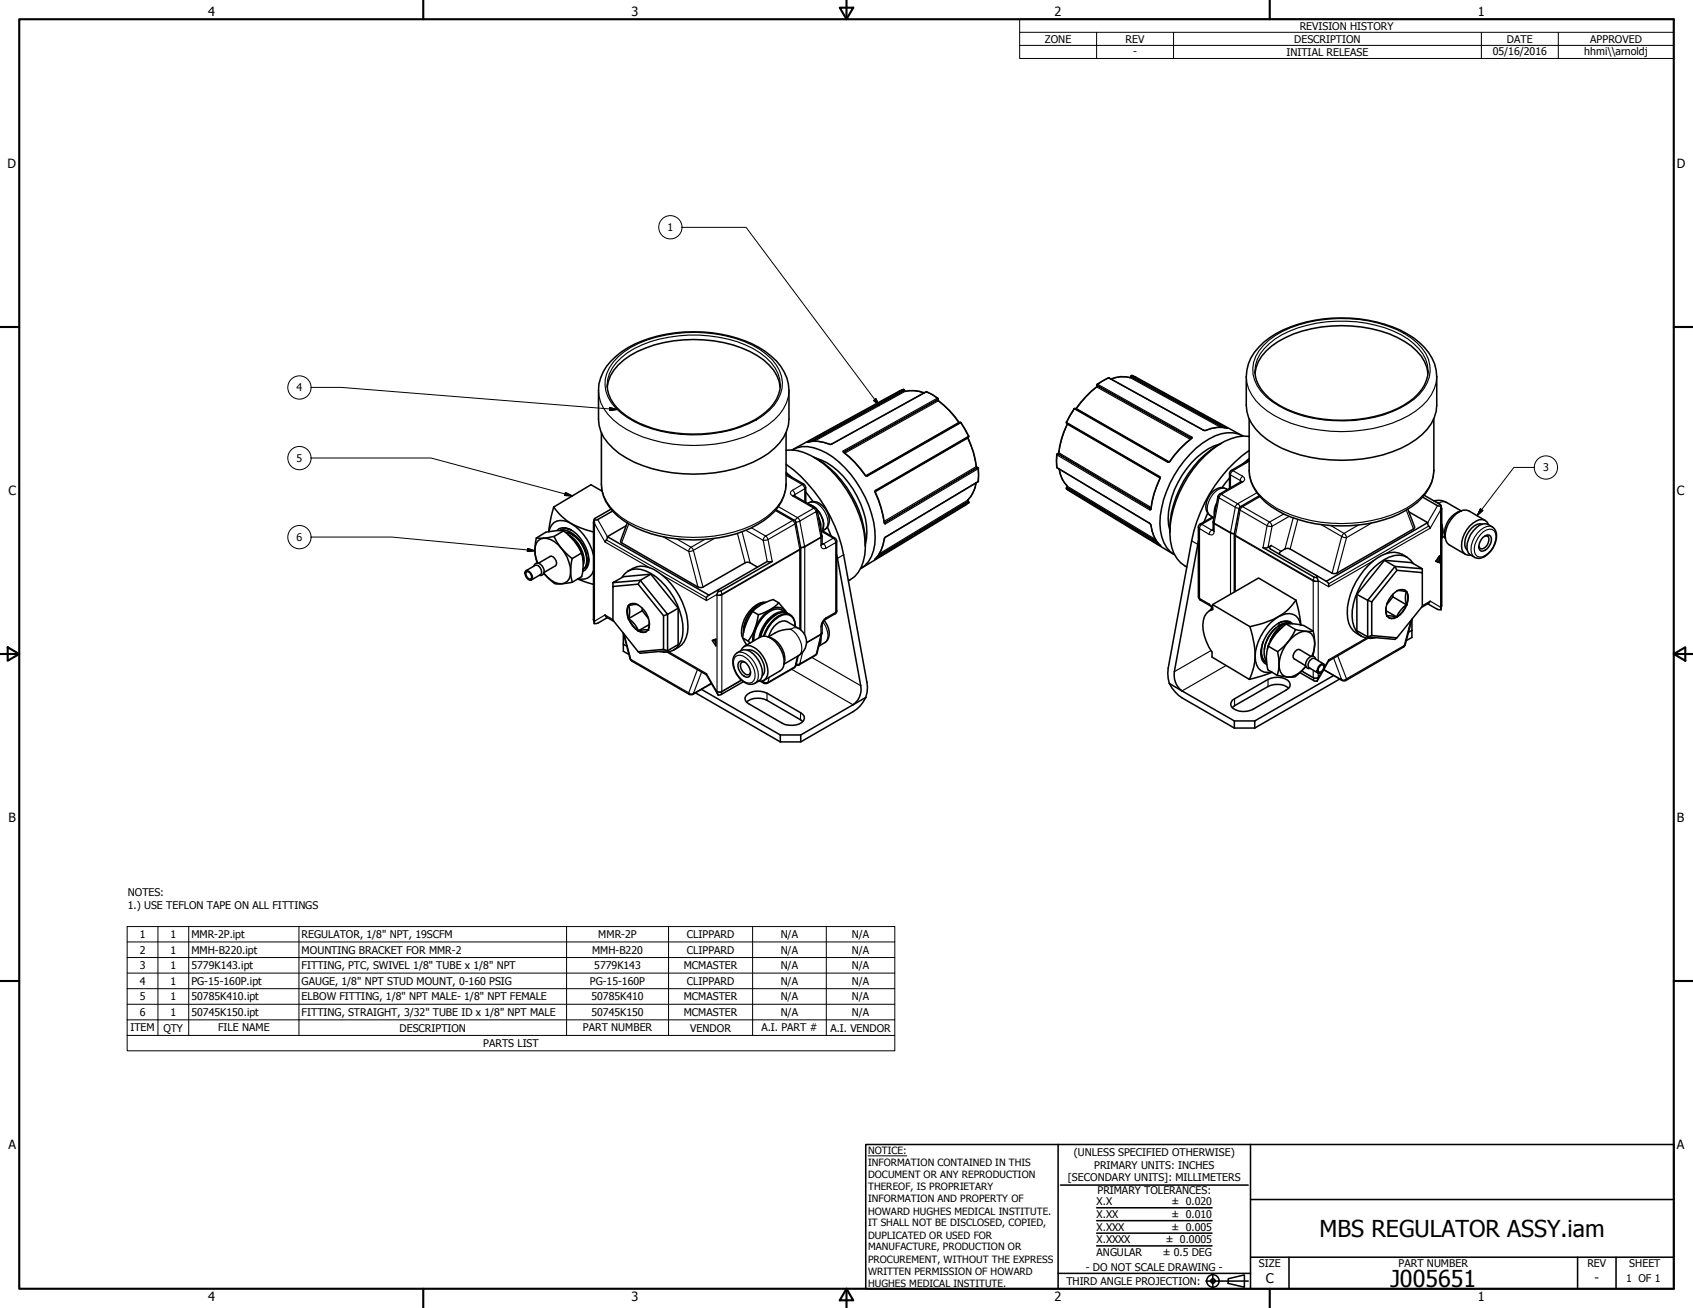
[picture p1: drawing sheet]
<svg xmlns="http://www.w3.org/2000/svg" width="559mm" height="432mm" viewBox="0 0 559 432" stroke-linecap="round" stroke-linejoin="round" font-family="sans-serif">
<!-- layer: Visible Narrow (ANSI) -->
<g fill="none" stroke="#000" stroke-width=".38">
<path d="M204 117.8a32.6 32.6 0 0 1 19-7.7 44 44 0 0 1 27.8 5.3 14.5 14.5 0 0 1 7.5 10.8 13.5 13.5 0 0 1-6.4 11 41.2 41.2 0 0 1-27.2 6.2 33.4 33.4 0 0 1-21.5-8.7 11.1 11.1 0 0 1 .8-16.9zM417 114a28.8 28.8 0 0 1 14.9-7.6 45.5 45.5 0 0 1 31.6 3.7 15.5 15.5 0 0 1 8.4 10.5 12.3 12.3 0 0 1-5.1 11.2 37.8 37.8 0 0 1-23.2 7.1 38.2 38.2 0 0 1-25.8-8 11.1 11.1 0 0 1-.8-16.9zM197.5 128.9a14.1 14.1 0 0 0 6.9 11.3 46.4 46.4 0 0 0 34.9 5.8 33.3 33.3 0 0 0 18-9.2 12.7 12.7 0 0 0 3.1-7.9M200.4 127.1a13.5 13.5 0 0 1 6.7-10.6 41.4 41.4 0 0 1 26.8-5.6 34.1 34.1 0 0 1 19 7.1 12.5 12.5 0 0 1 4.7 9.1M298.1 128.6l.3 .1M298.1 128.6l-31.5 17.3M298.1 128.6l-1.2 .5M298.6 129l.1 .2M298.7 129.2a10.3 10.3 0 0 1 6.3 .5M298.7 129.2l-29.8 16.4M298.7 129.2h.1M305.6 129.3h.3"/>
<path d="M309.4 131.4l-3.6-2.1-31.3 17.3M309.4 131.4l.2 .3M309.4 131.4l-31.1 17.4M309.4 131.4h.1M309.6 131.9l.1 .4M309.7 132.3a30.1 30.1 0 0 1 6.7 7.1M309.7 132.3l-30.9 17.3M309.7 132.3h.1M316.4 139.4l-30.6 17.6M316.4 139.4l.1 .2M316.4 139.4h.1M316.9 139.4l.2 .2"/>
<path d="M317.1 139.6l2.6 4.4M317.1 139.6l-30.8 17.6M317.2 139.5l-.1 .1M352 139.4l.1 .3M352.4 139.9l-.1 .2M354.5 134.9l.1 .1M354.6 135l-2.6 4.4 30.8 17.9M354.6 135l30.8 17.7M354.9 134.9l-.3 .1M355.2 134.8l.1 .1M355.3 134.9l30.7 17.6M355.3 134.9l-.1 .1"/>
<path d="M361.9 127.8h.1M362 127.8a34 34 0 0 0-6.7 7.1M362 127.8l30.9 17.2M362.1 127.3l-.1 .5M362.2 126.8v.4l-.1-.1M365.8 124.7l.2 .1M366 124.8l-3.7 2.1 31.1 17.4M366 124.8l31.2 17.2M366 124.8h.1M373 124.7a10 10 0 0 0-6.2 .5M373 124.7l29.8 16.3M373.2 124.4l.1 .1"/>
<path d="M373.3 124.5l-.3 .2M373.6 124h.1M373.7 124l-.4 .1M373.7 124l1.2 .5M373.7 124l31.4 17.3M411.4 124.3a14.6 14.6 0 0 0 6.8 11.3 46.4 46.4 0 0 0 34.9 5.9 33.3 33.3 0 0 0 18-9.3 13.1 13.1 0 0 0 3.1-7.9M414.2 122.5a13.3 13.3 0 0 1 6.7-10.6 43.2 43.2 0 0 1 33.2-4.5 25.7 25.7 0 0 1 15.5 9.4l1 1.9 .6 1.9 .2 1.9M198.5 159.8a14.3 14.3 0 0 0 6.6 11 45.7 45.7 0 0 0 33.9 5.6 33.2 33.2 0 0 0 15.8-7.2 13.1 13.1 0 0 0 4.7-9.4M259.5 156.9l5.3 3.1-3.2 1.9M265.4 159.9l-.6 .1 .8 1.4 .3-.5M266.5 146h.1M266.6 145.9l-.2 .1a13 13 0 0 1 7.8 .7l.3-.1"/>
<path d="M266.6 145.9h.2M268.2 145.7l30.2-16.7-.1-.2-31 17M273.8 146.7h.1M274.4 146.6h.1M278.3 148.8v.5a40.5 40.5 0 0 1 7.6 7.9h.4M278.3 148.8l.1 .5M278.3 149.3h.1M278.4 149.3l31.2-17.5-.1 .2-31 17.4M285.7 157h-.1M286 157.1l.3 .1M319.4 144.7a28.4 28.4 0 0 1 2.8 9.4M319.4 144.7l-30.5 17.7"/>
<path d="M319.4 144.5v.2M319.5 144.6l-.1 .1M319.7 144v.3M319.7 144l-30.8 17.9M319.7 144h.1M322.1 159.4a10.8 10.8 0 0 1-2.7 5.7M322.2 154.1l.3 .2M322.2 154.1l-30.4 18M322.3 153.9l-.1 .2M322.8 154.4v.3M322.8 154.7v4.2l-30.6 18.4M322.8 154.7l-30.6 18.3"/>
<path d="M322.9 158.8l-.1 .3M322.9 154.6l-.1 .1M348.8 150.1v4.1M348.9 154.4l30.6 18.3M349 149.9l-.1 .3 30.6 18.1M349.4 149.4l.1 .1M349.5 149.5l-.3 .2M349.5 149.5l30.4 18M349.6 154.9a10.1 10.1 0 0 0 2.7 5.6M352.2 140l.1 .1M352.3 140.1a33.1 33.1 0 0 0-2.8 9.4M352.3 140.1l30.5 17.7"/>
<path d="M382.8 157.3l.1 .7a37.1 37.1 0 0 0-3.2 10.4l-.2-.1M382.8 157.3v.2M382.8 157.9l.1 .1M385.7 152.5l-.3 .2M386 152.4h.1M393.4 144.3l.2 .2-.2 .2a38 38 0 0 0-7.6 8h-.4M393.4 144.7l-31.2-17.5v.2l31 17.4M393.4 144.3l-.1 .4M397.2 142h.1M397.8 142.1h.2M403.5 141.1l-30.2-16.6 .1-.3 31 17M405.1 141.3l.2 .1a11.6 11.6 0 0 0-7.7 .8l-.4-.2"/>
<path d="M405.1 141.3l-.1 .1M405.2 141.4h.1M405.8 156.3l.3 .5M406.1 156.8l3.3 1.8v.6M406.1 156.8v4.2M406.4 155.3l.6 .1-.8 .9-.1 .5M409.6 159.1h.5M410.1 157.2l.7 1-.7 .9M410.1 159.1l-7 4.1 5.4 3.1 6.3-3.6M410.1 157.2a1.13 1.13 0 0 0-.4 1.8M412.3 152.3l-5.3 3.1 3.1 1.8M412.3 155.3a13.9 13.9 0 0 0 6.7 10.9 38.7 38.7 0 0 0 20.4 6.5 46.2 46.2 0 0 0 24.9-5 16.8 16.8 0 0 0 8.8-10.5l.2-1.9"/>
<path d="M195.9 172.3l.3 .8-.3-.5M197.3 171.5l3.2 5.7M200.2 178.2l33 19.1M207.5 173l-2.3 6.2M218.9 177.2l8.4 4.9M223.4 177.9l4.7 2.8 4.4-2.6M235.7 177.8l-6.8 3.9 3.1 12.1M243.4 176.1l2.5 9.7M244.9 175.5l2.7 10.3M246.2 175.1l5.7 3.3 1.3 7M248 174.2l4.7 2.8M252.3 177.3l.4-.3 .8 1.1-1.6 .3z"/>
<path d="M255.9 168.5l5.7 3.3M261.6 163.7l7 4.1-5.4 3.1-6.3-3.6M261.6 161.9l-.7 .9 .7 .9M261.6 161.9l.7 .8 .1 .6-.3 .3M261.6 171.8l.8 1.2M261.6 171.8l-8.9 5.2M262.1 163.6l-.5 .1M262.2 171.8h-.6M262.4 163.8v-.5l3.2-1.9v4.3M262.4 173l-8.9 5.1 1.4 7.3M262.4 173l1.6 8.3M262.4 172l.8-1.1 .8 1.1"/>
<path d="M262.7 172.5l-.3 .5M264 172l5.4-3.1 1.6 8.4-5.4 3.1zM264 172l-1.4 .3M267.1 165.9a3.7 3.7 0 0 1 4.4 1.9 6 6 0 0 1 1.3 6.5l-.6 .5M269.2 167.7l-.6 .1 .8 1.1 .3-.4M271.1 175.5l3.9 2.2-3.2 1.9-.5-.3M271.3 176.8l-.3 .7 .3-.5M271.3 179.6h.2a1.11 1.11 0 0 1 1.1 1.4M271.3 179.6l-.3 .4M275.6 177.7h-.6l.5 .4 .3 1 .4-.5M288.9 161.9l-.1 .7a38.9 38.9 0 0 1 3.2 10.4h.2M288.9 161.9v.2"/>
<path d="M288.9 162.5l-.1 .1M291.9 172.5l30.5-18.1h.2l-30.7 18.2M291.9 172.7l.3 .3M291.9 172.6l-.1 .1M291.9 177.9h-.1M292.2 177.3l-.2 .3a12.7 12.7 0 0 1-3.3 7.1l.2-.1M292.2 177.3v.1M319.4 165.1l.1 .3M319.4 165.1l-29.1 17.7M319.5 165l-.1 .1M319.7 166l-1.1 .8M319.7 166l-30.8 18.6"/>
<path d="M319.7 165.6v.4M352 161v.4M352 161.4l30.8 18.6M352 161.4l1.1 .8M352.3 160.5l-.1 .3M352.3 160.5l29.1 17.6M352.3 160.5h.1M379.5 172.7l.2 .3a12.2 12.2 0 0 0 3.3 7.1l-.2-.1M379.5 172.7v.1M379.8 168.1l-.3 .2M379.9 167.9l-30.6-18.2-.2 .2 30.8 18.2M379.9 173.3v.1"/>
<path d="M381.8 178.7l-29.5-17.9-.2 .3 30.2 18.3M382.7 179.8l.1 .2M393.3 178.6l2.1 1.1M396.1 173l.6 .1-.7 .9-.1 .5-.4-.4M399.1 176.4l-3.2-1.9v23l3.2 1.9M400.4 175.1h-.2a1.2 1.2 0 0 0-1.1 1.3M400.4 175l.3 .5M400.4 172.2l.3 .7-.3-.4M400.6 170.9l-3.9 2.2 3.2 1.9 .5-.3M400.7 175.5l-.5 1-1.1-.1M400.7 175.5v-2.6l5.4 3.1v20.2M402.3 164.3l5.4 3.1-1.6 8.4-5.4-3.1z"/>
<path d="M402.5 163.1l.6 .1-.8 1.1-.3-.4M404.7 161.4a3.7 3.7 0 0 0-4.4 1.8 6.1 6.1 0 0 0-1.3 6.5l.5 .5M407.4 176.3l.3 .7M407.4 176.5l.3 .5M407.5 176.1l-1.4-.3v.2l.4 .2 1-.1M407.7 177l25.8 14.8M407.7 177v18.2M409 168l.3 .4M409.3 167.4l-.8-1.1-.6 .7-.2 .4 1.4 .4M409.3 168.4l-1.5 8.3 25.7 14.9 .2-1.1M409.3 168.4l8.9 5.1M409.6 167.2l.5 .1-.8 1.1"/>
<path d="M415.9 164l-5.8 3.3 8.9 5 4.7-2.6M418.2 173.5l-1.3 7.3M418.7 172.7l.3-.4 .9 1.4-1.7-.2zM425.6 170.4l-5.7 3.3-1.4 7M426.8 170.9l-2.7 10.3M428.4 171.4l-2.6 9.8M436.1 173.2l6.7 3.9-3.1 12.1M443.3 176.3l.3-.2 .4 .3 .4 1.1-1.6-.4zM448.3 173.4l-4.7 2.7-4.4-2.6M452.8 172.7l-8.4 4.8-3.1 11.7M464.2 168.4l2.3 6.2M471.6 173.7l-33.1 19"/>
<path d="M473.9 165.7l1 .4 .9-.4 1.7 .2M474.5 166.9l-3.3 5.6M475.8 167.8l-.3 .7 .4-.5M488.8 176.3a4 4 0 0 1 3.6-1.5 2.79 2.79 0 0 1 1.3 3.3 7.5 7.5 0 0 1-4.5 5.7 2.14 2.14 0 0 1-2.2-.6 2.14 2.14 0 0 1-.4-2.2 9.1 9.1 0 0 1 2.2-4.7zM492.6 173.9a3.7 3.7 0 0 0-4 1.1 8.4 8.4 0 0 0-3 7.5l1.1 1.5M214.4 187.4l-14.7-8.5-3.4-5.9-.1 31.9 3.5-1.9 2.6 1.5M218.5 189.8l14.7 8.4 3.5-1.8-.1 31.9-3.4-5.9-12.4-7.2M227.3 182.1l3.1 11.7M227.7 181l.4-.3 .8 1-1.6 .4zM236.7 196.4l1.6-.2a1.03 1.03 0 0 1-1.6 .2zM238 195.1l.3 1.1M264 181.3l-25.7 14.9"/>
<path d="M264.3 180.7l1.3-.3a.87 .87 0 0 1-1.3 .3M264.3 180.8l-.3 .5M264.3 181.1l-.3 .4v-.2M271 180l.5 1.1 1.1-.1M271 180v-2.5l-5.4 3.1v28.9M272.6 181l3.2-1.9v23l-3.2 1.9M278.4 183.1l-2 1.2M288.8 184.6h.1M289 184.5l-.1 .1M289.9 183.3l29.6-17.9 .1 .3-30.2 18.3M395.5 197.1l.6 1M399.1 199.4l1.1 1.2"/>
<path d="M399.1 199.4l.3 .5M419.6 180.1l3.2 1.9M433.5 191.8v16.5M433.5 191.6l1.6 .2-1.1 .2-.5-.2zM453.3 185.2l-14.8 8.5-3.4-2v26.4M457.3 182.8l14.8-8.4 3.4-6v32.1l-3.4-2.1-2.6 1.6M475.9 199.8l-.4 .5 .3-.3M195.9 204.4l.3 .5-.3-.2M206.1 209.5l2.1 8.2 19.1 11 2.9-7.7M208 217.5l.5 .7M242.7 216.8a2.58 2.58 0 0 1 3.4 .3 6.9 6.9 0 0 1 2.8 7.5 2.18 2.18 0 0 1-3.2 .4 7.7 7.7 0 0 1-3.4-7.4zM243.3 215.5a3.7 3.7 0 0 1 3.9 1.1 8.4 8.4 0 0 1 3 7.5l-.4 .9-.7 .6"/>
<path d="M262.7 219.7l-.3 .4M262.8 219.2l1.2-.1-.2 .4M263.2 216.7l-.8 3.4M263.6 207.5l-1.7-.2-.9 .4a7.1 7.1 0 0 1 3.2 8.1l-.5 .6M264 207.6v-26.1l-25.7 14.9v31.8M266.2 212.3l4.8-2.8-1.6 6.5-5.4 3.1 .9-3.8M268 217l16.1 9.4M269.7 215.6l-.5 .7M271 206.8v2.5l-4.8 2.8M271.3 206.3l-.3 .5M271.3 208.9l-.3 .6 .3-.4M271.6 205.4a6 6 0 0 1 1.2 6.2l-.6 .6"/>
<path d="M272.6 204a3.7 3.7 0 0 0-1.6 2.8M272.6 204l-.2 .5M276.2 201.7l-.6 .9M399.7 214.8l-12.1 6.9M404.7 219.7l-14.6 8.4M433.5 215.8v.9M440.2 217.2l2.6 7.2-5.9-3.4M451 210.6l-12.5 7.2-1.2 2.2M463.8 212.9l-.6 .7M465.6 204.9l-2.1 8.2-19.1 11-2.9-7.6M227.5 229.2l-.2-.5 .5 .3h1.1l-.2 .2M231.6 221.8l-2.7 7.2 5.9-3.4"/>
<path d="M236.7 228.2l.5 .2 1.1-.2v.2l-.6 .2zM244.7 224.5l-6.4 3.7M244.8 224.6l-6.5 3.8-.3 .9M252 224.7l-.1 .3-.3-.1M253.2 228.9v2.3M253.5 225.2l-1.1 .1-.5-.3 .3 .6M253.5 225.2l-.2 .4M253.9 223.6l-.4 1.6M261.2 220.9l20.4 11.8M262.4 220.1l-8.9 5.1M262.4 220.1l-.2 .3M264.2 235.3v2.3"/>
<path d="M407.5 230.7v2.3M418.5 224.3v2.3M429.6 221.6l3.9 2.2M429.7 221.5l3.8 2.1M433.5 223.6l.5 .2 1.1-.2-.5 .3-1.1-.1M433.5 223.6v.2M433.5 221.2v2.4M433.5 223.8l.2 .9M436.1 222.1l-1 1.6v-1.5M443 224.7l-.2-.3 .6 .1 1-.4-.2 .6"/>
</g>
<g fill="none" stroke="#000" stroke-width=".51">
<path d="M201.7 119.2a32.5 32.5 0 0 1 18.5-8.9 47.1 47.1 0 0 1 30.4 4.4 18.4 18.4 0 0 1 9.6 12.1l.2 11.6a14.5 14.5 0 0 1-6.8 11.3 46.6 46.6 0 0 1-31.7 6.4 37.1 37.1 0 0 1-19.5-8.1 12.9 12.9 0 0 1-4.9-9.6v-9.5a14.1 14.1 0 0 1 4.2-9.7zM415.5 114.6a32.5 32.5 0 0 1 18.5-8.9 47.1 47.1 0 0 1 30.4 4.5 17.1 17.1 0 0 1 9.8 14.1v9.5a14.3 14.3 0 0 1-6.8 11.3 42.4 42.4 0 0 1-24.6 6.9 42.4 42.4 0 0 1-24.6-6.9 14.3 14.3 0 0 1-6.8-11.3v-9.5a13.9 13.9 0 0 1 4.1-9.7zM200.4 127.8a14.4 14.4 0 0 1 7.6-10.5 44.2 44.2 0 0 1 41.9 0 14 14 0 0 1 7.6 10.5M200.4 127.1a12.4 12.4 0 0 0 6.4 10.2 40.9 40.9 0 0 0 27.8 5.7 34.7 34.7 0 0 0 18.2-7 12.1 12.1 0 0 0 4.8-8.9M298.4 128.7l.4 .5a10.9 10.9 0 0 1 6.3 .5M298.4 128.7l-.3-.2-1.2 .6-35.2 19.3M305.6 129.3l-31.4 17.4a11.4 11.4 0 0 0-7.7-.7M305.9 129.3l3.6 2.1 .3 .9a31.4 31.4 0 0 1 6.9 7.3M305.9 129.3h-.3M316.8 139.4l.4 .1 2.5 4.5M316.9 139.4l-30.9 17.7-.3-.1a33.7 33.7 0 0 0-7.3-7.8M351.9 139.4l.2 .3 30.7 17.8v.4a33.2 33.2 0 0 0-3 10.2"/>
<path d="M352.3 139.8l-.1 .2a29.8 29.8 0 0 0-2.8 9.6l-.6 .5-.1 2.1 .2 2.3 30.8 18.5a13.6 13.6 0 0 0 3.2 7M354.9 134.8l-.4 .1-2.5 4.5M354.9 134.9l30.8 17.6 .3-.1a33.7 33.7 0 0 1 7.3-7.7M365.8 124.7l-3.6 2.1-.3 1a34.7 34.7 0 0 0-6.8 7.1M365.9 124.7h.2M366.1 124.8l31.5 17.3a11.7 11.7 0 0 1 7.6-.7M366.7 125.1a10.4 10.4 0 0 1 6.4-.5l.4-.6 1.4 .5 35.1 19.3M412.3 138.2v17.1a16 16 0 0 0 9.3 13.2 45.5 45.5 0 0 0 29.8 4.4 31.8 31.8 0 0 0 18-8.6 13.6 13.6 0 0 0 3.9-9v-17.1M414.2 123.3a14.4 14.4 0 0 1 7.6-10.5 44.3 44.3 0 0 1 33.9-3.5 25.8 25.8 0 0 1 13.4 8.3l1.9 3.7 .3 2M414.2 122.5a14 14 0 0 0 8.3 11.4 45.2 45.2 0 0 0 40.6 0 15.7 15.7 0 0 0 8.1-9.8l.2-1.6M198.5 142.8v17a16.1 16.1 0 0 0 9.3 13.3 47.3 47.3 0 0 0 35.2 3.1 28.2 28.2 0 0 0 13.9-8.9 13.8 13.8 0 0 0 2.6-7.5v-17M259.5 148.7a17.1 17.1 0 0 1 12.4 4.5 38.4 38.4 0 0 1 13.7 27.6 11.9 11.9 0 0 1-5.6 11"/>
<path d="M259.5 153.3a49 49 0 0 1 18.9 29.8l7.7 42.1 .1 3.3-.4 1.8M259.5 156.5l5.9 3.4M259.5 156l1.9 1.7M261.4 148.6a9.4 9.4 0 0 1 9.2-.1 31.6 31.6 0 0 1 15 15.6 27.1 27.1 0 0 1 2.7 17.8 9 9 0 0 1-4.3 5.8M265.3 159.9l.6 1M268.5 150.9a34.5 34.5 0 0 1 17.1 29.5M269.1 151.2a24 24 0 0 1 13.8 12.6 22.8 22.8 0 0 1 2.7 15.9M319.5 144.4v.2a34.8 34.8 0 0 1 2.9 9.6l.4 .2M319.7 144.3l-30.8 17.8v.4a35.6 35.6 0 0 1 3 10.2M319.8 143.9l-.2 .4M322.2 159.4a11.2 11.2 0 0 1-2.7 5.8l.2 .8M322.8 159.1l-30.8 18.5a11.7 11.7 0 0 1-3.2 7"/>
<path d="M322.8 154.4l.2 .2M322.9 154.6v4.2M323 158.8l-.2 .2M349.6 154.8a10.5 10.5 0 0 0 2.6 5.8l-.2 .4M402.6 146.6a24 24 0 0 0-13.8 12.7 25.3 25.3 0 0 0-3.1 13.9l.4 1.9M403.2 146.3a34.1 34.1 0 0 0-17.1 29.5M405.8 157.8l-2.4 3.2M405.8 156.3v5M406.4 155.3l-.6 1M409.8 158.9l-7.3 4.2M410.3 144a11.2 11.2 0 0 0-11.3 1 35.3 35.3 0 0 0-16.2 27.8 11.5 11.5 0 0 0 4.9 10.3M412.3 144.1a16.9 16.9 0 0 0-12.4 4.5 38.4 38.4 0 0 0-13.8 27.7 11.5 11.5 0 0 0 5.6 10.9"/>
<path d="M412.3 148.7a48.3 48.3 0 0 0-19 29.9l-7.7 42v3.4l.4 1.6M412.3 151.9l-5.9 3.4M412.3 151.4l-2 1.7M196.2 171.6l.1 1.4M196.2 171.4l-.3 1.2v31.8M200.5 177.2l-.1 .6-.7 1.1M201.7 168.1l-5.2 3-.3 .5 1.1-.1 4.9-2.8M206.7 173.5l-6.2 3.7 33.5 19.3M207 172.7l-2.1 5.9 .3 .6 25.2 14.6 1.1 .2 .5-.2 14.4-8.2 1.2 .2 2.4 1.4M256.1 168.3l6.1 3.5M262 163.5l7.2 4.2M262.2 171.7l.5 .8 1.6 8.6"/>
<path d="M265.9 162.4l2.5 3.1M265.9 160.9v5M266.6 166.2a3.7 3.7 0 0 1 5.1 1 5.7 5.7 0 0 1 1.2 7l-1.8 1.3M267.3 166.6l1.9 1.1M269.2 167.7l.5 .8 1.6 8.5M269.6 168.1a6.6 6.6 0 0 1 1.9 6.7l-.5 .7M271.3 177v2.8M271.5 175.3l4.1 2.4 .5 .7 .1 23.3M273.1 174l1.2 2.9M319.7 166l-35.4 21.6M352 161v.4l1.1 .8 34.3 20.8M395.5 178.6l-7.9 43.1a6.6 6.6 0 0 0 2.5 6.4"/>
<path d="M396.1 173l-.6 1v23.1M398.6 169.4l-1.2 2.9M400.2 170.7l-4.1 2.3M401.6 166a7 7 0 0 0-.8 4.1M402.6 163.2l-.6 .7-1.6 8.3v2.9M405.1 161.6a4.1 4.1 0 0 0-5.7 1.7 5.5 5.5 0 0 0-.6 6.4l1.9 1.2M407.4 176.3v19.1M409 168l-1.6 8.3M409.6 167.2l-.6 .8M415.6 163.7l-6 3.5M464.7 168.1l2.2 5.9-.4 .6-25.7 14.8-1.1-.2-13.9-8a2.94 2.94 0 0 0-3.5 1.7l.2 .2M465 169l6.2 3.5-33.4 19.4"/>
<path d="M470.1 163.5l5.2 3 .3 .6-1.1-.2-5-2.8M471.2 172.5l.1 .7 .8 1.2M473.3 165.4l1.2-.2 1.8 .2 6 3.3a7.6 7.6 0 0 0-5.3 9M474.9 166.1v.1M475.6 167.1l-.1 1.3M475.6 166.9l.2 1.2M475.9 168v31.8M476.1 177l.9 .6M476.2 175.6v.2M487.3 174.2a4 4 0 0 1 5.2-.4 4 4 0 0 1 1.1 5.1 7.6 7.6 0 0 1-5.3 5.4 4.4 4.4 0 0 1-4-2.6 8.6 8.6 0 0 1 3-7.5zM489.3 173a5 5 0 0 0-5.1 3.5 4.7 4.7 0 0 0 .1 5M489.5 177.4a1.63 1.63 0 0 1 2.5-.4 3.8 3.8 0 0 1-3.2 4.9 3.1 3.1 0 0 1 .7-4.5z"/>
<path d="M490 177l1.2 .1a2.97 2.97 0 0 1-2.4 4.1l-.5-.4-.2-.5M490.2 171.8l-5.4-3.1a3.6 3.6 0 0 0-4 .8 9.3 9.3 0 0 0-3.6 8.8l.4 1 .7 .5 5.4 3.2M491.3 173.2a2.56 2.56 0 0 0-4.1-1.2 9.5 9.5 0 0 0-4.7 9.4 2.42 2.42 0 0 0 2.9 1.9M202.3 193.6l8.3-.8 8.4 10.5v11.1l-8.4 .7-8.3-10.4zM202.3 192.3v1.3M205.8 190.4l-3.5 1.9 9-.7-.7 1.2M207.4 200a2.34 2.34 0 0 1 3.2-.3 7.7 7.7 0 0 1 3.3 4M207.4 200a4.8 4.8 0 0 0 0 4.3M207.5 199.9a7.4 7.4 0 0 1 0 4.3M207.5 199.9l-.1 .1M208.1 199.4a3.3 3.3 0 0 0-.9 3.5 7.5 7.5 0 0 0 4.5 5.7l1.7-.1M208.9 187.6l-1.6 .9"/>
<path d="M210.4 199.6l-2.9 .3M214.8 189.5l-3.5 2.1 9 11.2 3.5-2M234 196.5a1.39 1.39 0 0 0-.8 1.7M237 194.9l16.2-9.5h1.7l-16.9 9.7-1 .2zM237 195.3l-.4 1M237.2 194.6l-3.2 1.9M252.7 198.9a9.7 9.7 0 0 0-7 7.5l-.3 2.5M257 199l-1.8-1.1a12.3 12.3 0 0 0-9.6 10.1l-.3 1.2a3.9 3.9 0 0 0 1.2 3.7M264.3 181.1v26.8M276.2 183.1l7.9 43.3a6.2 6.2 0 0 1-2.5 6.3l4.2-2.4M395.6 197.1l.6 .9M396.1 198.1l3.3 1.8 .8 1.1"/>
<path d="M434.5 190l.2 .7-1-.2-16.8-9.7a2.57 2.57 0 0 0 2.7-.7l-.6 .6 .3 .5 18.5 10.7M434.7 190.7l.4 1M437.8 191.9a1.43 1.43 0 0 1 .7 1.8M452.8 198.7l-1.4-.5v12l-3.5-2M456.9 185l3.5 2 9.1 .8-3.5-2.1M459.7 196.2v.8l4.6 2.7M459.7 197l-2 2.6M461.1 188.3l-.7-1.3-9 11.2-3.5-2M461.1 188.3l8.4 .7v11.2l-8.4 10.4-8.3-.8v-11.1zM461.3 194.9l2.9 .4M462.9 183l1.5 1M463.7 194.8l.5 .5"/>
<path d="M464.2 195.3l.1 .1a2.65 2.65 0 0 0-4.2 .4 7 7 0 0 0-2.3 7.7 2.34 2.34 0 0 0 3.3 .2M464.2 199.6a10.4 10.4 0 0 0-3.3 4M464.2 199.6a6.5 6.5 0 0 1-5 4.6l-.8-.2M464.2 199.6l.1 .1M464.3 199.7a7.7 7.7 0 0 1-3.2 4M469.5 187.8v1.2M471.2 199.3l3.3 1.9h1.1M472.1 198.4l-.5 .7-2.5 1.4M475.8 199.9v.2M196.3 205l-.1 .9M199.7 203l.5 .7 2.4 1.4M200.5 203.9l-3.7 2h-.6l-.4-1.5"/>
<path d="M205.7 215v-6l2.3 8.5M205.7 212.7l1.1 .6M207.4 204.3a8.6 8.6 0 0 0 3.2 4M207.5 204.2a9.1 9.1 0 0 1 3.3 4M207.5 204.2l4.5-2.6 2.1 2.6M207.5 204.2l-.1 .1M208 217.5l.5 .7M208.5 218.2l19 11M210.8 208.2l-.2 .1M212 200.7v.9M213.9 208a2.31 2.31 0 0 1-3.3 .3M213.9 207.9l-3.1 .3"/>
<path d="M214.3 206.2l-3.5 2M219 203.3l1.3-.5v12l-1.3-.4M220.2 215.3l13 7.5M223.8 212.8l-3.5 2-9 .8-.7-.5M224 213.7l-1.7 .9M242.6 216.1a3.8 3.8 0 0 1 6-.3 8.6 8.6 0 0 1 2.9 7.5 4.1 4.1 0 0 1-7.2 .9 7.7 7.7 0 0 1-2.1-7.4zM243.8 218.6a1.63 1.63 0 0 1 2.6 .4 3.1 3.1 0 0 1 .6 4.5 3.7 3.7 0 0 1-3.4-4.2zM244.5 214.8a2.6 2.6 0 0 1 4.2-1.2 9.6 9.6 0 0 1 4.6 9.4 2.42 2.42 0 0 1-2.9 1.9M245.1 210.6l1.9 1M245.6 213.4l5.4-3.2a5.4 5.4 0 0 1 6 3.1 7.2 7.2 0 0 1 1.2 7.6l-6 3.7M245.9 218.6l-.7-.1-.5 .2a2.89 2.89 0 0 0 2.4 4.1l.4-.4 .2-.5M246.6 214.6a4.9 4.9 0 0 1 5.1 3.6 4.6 4.6 0 0 1-.1 4.9"/>
<path d="M248.4 201.9l1.9 1M248.8 211.5a11.8 11.8 0 0 1 6.1-10.1 4.2 4.2 0 0 1 4.8 .8l-2.7-3.2a14.5 14.5 0 0 1-6.7 3.9 18.2 18.2 0 0 1-3.3 8.7l.6 .7M249.4 200.3a10.9 10.9 0 0 0-4 7.9M253.6 210.2a7.7 7.7 0 0 1 5.2 9.1M256.2 202.9h-.2M259.6 202.2a3.5 3.5 0 0 0-5.4-.9 12.8 12.8 0 0 0-5.8 10.5M260 202.5l.9 .4M261 207.7a11.7 11.7 0 0 0-7.4 2.5M262.4 206.4v.2M262.7 219.7l-.6 .7-8.8 5.2M263.5 216.5l-.8 3.2M263.6 207.5l-3.9-2.3a4.4 4.4 0 0 0-5 2.7l-1 2.3"/>
<path d="M263.6 207.4a5.2 5.2 0 0 1 0 9l-4.8 2.8M271 210.5l-.2 2-.5 .7M271.3 208.9l-.1 .2M271.3 209.1l-1.9 7-5.8 3.5-.8-.1M272 204.8a5.3 5.3 0 0 1 .7 7l-2.4 1.5M276.2 201.6l-.3 .9-3.5 2-.7 .8-.4 1v2.6M400 200.6l-.6 .9M438.5 217.8l.1 .3-1.5 2.6M447.8 209.1l1.6 1M451.5 210.7l-12.9 7.5M452.8 209.8l-1.4 .4 9 .9 .7-.5M457.5 201.6l3.4 2"/>
<path d="M457.5 200.7l.1 2.4M457.8 203.3l3.1 .3M460.9 203.6l.2 .1M463.2 213.6l-19 11.1M463.8 212.9l-.6 .7M466 204.4l-2.2 8.5M466 208.1l-1.1 .6M466 204.5v5.9M475.5 200.5l.1 .8M475.8 200l-.2 1.2M231.5 227.6l26.1 15M233.2 222.4l-.1 .3 3.9 6.7"/>
<path d="M234.8 225.7l-6.1 3.5h-1.1M245.4 225l-7.4 4.3-1 .2-.4-1.2M246.8 229.2a6.4 6.4 0 0 1 6.4-.3l11 6.4a1.94 1.94 0 0 1 1.3 2 1.94 1.94 0 0 1-1.7 1.7 7.1 7.1 0 0 1-5.6-.2l-11.1-6.5a1.77 1.77 0 0 1-1.2-1.4 1.77 1.77 0 0 1 .9-1.7zM251 224.9a2.28 2.28 0 0 0 2 .7l.3-.1M285.8 230.3a10.4 10.4 0 0 1-4.2 4.6M386 225.6a12.3 12.3 0 0 0 4.1 4.8M386 225.6l4.1 2.5M390.1 228.1l17.3 9.9h6.7M406.7 231.2l11.8-6.9a6.2 6.2 0 0 1 7.1 .9 1.76 1.76 0 0 1-1 2.6l-11.1 6.4a6.2 6.2 0 0 1-7-.9l-.3-.7zM407.4 238v2.3M414.1 238v2.3M429.1 222.1l4.6 2.6 1 .2"/>
<path d="M435.1 223.7l-.4 1.2M436.6 221.6l-1.9 3.3M436.9 221.1l6.1 3.6M440.2 223l-26.1 15M443.1 224.6h1.1M257.6 242.6h6.7v2.3M257.6 242.6v2.3"/>
</g>
<g fill="#000">
<circle cx="298.1" cy="128.6" r=".19"/>
<circle cx="373" cy="124.7" r=".19"/>
<circle cx="319.7" cy="166" r=".19"/>
<circle cx="207.4" cy="200" r=".25"/>
<circle cx="210.6" cy="199.7" r=".25"/>
<circle cx="382.9" cy="180" r=".19"/>
<circle cx="457.8" cy="199.1" r=".25"/>
<circle cx="461.1" cy="195.1" r=".25"/>
<circle cx="464.3" cy="199.7" r=".25"/>
<circle cx="464.3" cy="195.4" r=".25"/>
<circle cx="207.4" cy="204.3" r=".25"/>
<circle cx="210.6" cy="208.3" r=".25"/>
<circle cx="213.9" cy="203.7" r=".25"/>
<circle cx="213.9" cy="208" r=".25"/>
<circle cx="457.8" cy="203.5" r=".25"/>
<circle cx="461.1" cy="203.7" r=".25"/>
</g>
<!-- layer: Visible (ANSI) -->
<g fill="none" stroke="#000" stroke-width=".51">
<path d="M177 177.6a13.1 13.1 0 0 0 .4 8.3M181.2 175.5a4.1 4.1 0 0 1 6.1-3.3 16.4 16.4 0 0 1 8.6 11.1M182.8 167.4l-1 3.7-.7 4.4M182.8 167.4a19 19 0 0 0 11.8 7.9l1.3 .3M182.9 177.1a18.1 18.1 0 0 0 5.9 7.3M182.9 177.1l-3.4 .6-2.5-.1M183.8 175.1a3.8 3.8 0 0 1 5.3 .2 12.4 12.4 0 0 1 5.1 10.9l-1 2-.9 .5M184.9 175.1a3.7 3.7 0 0 1 2.7 .3M185.2 174.9h.1M186 175.3a18.4 18.4 0 0 1 6 7.3M186 175.3l-2.4-.1a10.8 10.8 0 0 0-6.6 2.4M186 175.3l-3.1 1.8"/>
<path d="M187.5 176.5a9.8 9.8 0 0 1 5.1 9.6M187.6 175.4a10.3 10.3 0 0 1 3.6 3.1l-2.6-2.1-2-.7M187.6 175.4a11 11 0 0 1 6 11l-.2 .7-.9 .9M187.6 174.6a3.2 3.2 0 0 0-2.8 .5M188 176.9a10.1 10.1 0 0 1 4.5 9.5M188.2 177.1a11 11 0 0 1 4 6.3M188.5 174.9l-1.2-.4 1.3 .5M189.7 176.7a10.5 10.5 0 0 1 3.9 6.5M191.2 178.5a9.7 9.7 0 0 1 2.3 8l-.5 .9-.6 .6M198.7 162.1l-3.6-2.1-12.3 7.4M267.3 166.6l1.9 1.1M269.6 168.1a6.6 6.6 0 0 1 1.9 6.7l-.5 .7"/>
<path d="M270.1 170.6a6.2 6.2 0 0 1 .8 4.1M475.9 173l.3 2.6M475.9 173.2a7.6 7.6 0 0 1 0 4.7M173.4 188.7l.3-.4a2.36 2.36 0 0 1 1.9 2.9l-.3 .3a2.27 2.27 0 0 1-1.9-2.8zM173.6 188.4l3.1-1.8a2.01 2.01 0 0 1 1.7 3.1l-3 1.8M173.7 188.8l.3-.1a1.82 1.82 0 0 1 1.4 2.3l-.4 .2a1.85 1.85 0 0 1-1.3-2.4zM176.2 186.9a1.54 1.54 0 0 1 1.6-1 1.54 1.54 0 0 1 1.3 1.2 1.58 1.58 0 0 1 .5 1.9 1.58 1.58 0 0 1-1.6 .9M177.5 185.9a7.1 7.1 0 0 1 .1-7.4 4 4 0 0 1 5.4 .3 12.5 12.5 0 0 1 5.2 11.1 3.3 3.3 0 0 1-5.1 2.4 11 11 0 0 1-3.6-3.1l.1 .2a11 11 0 0 0 4 3.4l5.3-.6M177.7 185.9l3.8-2.2a1.88 1.88 0 0 1 2.2 2l-.3 1.1-3.8 2.2M188.8 184.4l-.2 1.2a13.8 13.8 0 0 0 .3 6.6M190.7 191.1l5.2 1.8M192 182.6a14 14 0 0 1 0 7.7l-3.1 1.9"/>
<path d="M192 182.6l-3.2 1.8M192.5 188h-.1M194.3 184.3l-.1 .7M194.4 184.7a3.5 3.5 0 0 1-1.5 2.9M195.9 188.3a3.9 3.9 0 0 1-5.1 2.8M205.2 190.6a5.8 5.8 0 0 1 7.9-2.1 22.3 22.3 0 0 1 12.2 21.4 5.9 5.9 0 0 1-7.6 5.2M205.8 190.4l9-.9 9 11.3v12M208.9 187.6a7.8 7.8 0 0 1 8.2 1.2 23.1 23.1 0 0 1 9.8 19.9 6.7 6.7 0 0 1-2.9 5M252.3 198.9l-1.2 .1M252.9 198.8a7.7 7.7 0 0 0-6.5 4.3 10.3 10.3 0 0 0-1.5 7.1M427.7 198.1a18.7 18.7 0 0 1-11.8 8l-3.3 .8M427.7 198.1l-12.3-7.3-15.2 8.8"/>
<path d="M427.7 198.1l1 3.8 .7 4.4M462.9 183a8.1 8.1 0 0 0-8.3 1.2 23.3 23.3 0 0 0-9.9 18.2 7.5 7.5 0 0 0 3.1 6.7M464.2 195.3a4.8 4.8 0 0 1 0 4.3M464.2 195.3a3.9 3.9 0 0 1 0 4.3M464.2 195.3a7.4 7.4 0 0 0 0 4.3M466 185.7l-9.1-.7-9 11.2v12M466.5 186.1a5.8 5.8 0 0 0-7.9-2.2 22.7 22.7 0 0 0-12.3 19.6 6.7 6.7 0 0 0 4.7 7.1l1.4 .2 1.6-.3M474 185.2l1.2 .5-1.3-.4 1.3-1.8v2.2M474.7 184.2v1.2M205.7 215l1.9 1M213.9 203.7a4.8 4.8 0 0 1 0 4.3M214.3 205.2l-.2 2.5"/>
<path d="M235.1 211.4l1.2-.4v2.2zM235.6 211.2l.7 1M256 202.9a11.8 11.8 0 0 0-5 7.4M258.3 202.1a9 9 0 0 0-6.5 5.3l-1 3M259.8 202.4a4.4 4.4 0 0 0-5.4 1.2 12.4 12.4 0 0 0-3.9 7M260 202.5a4.1 4.1 0 0 0-4.5 .8 11.6 11.6 0 0 0-4.5 6.9M262.4 206.8a3.3 3.3 0 0 0-1.5-3.5 3.3 3.3 0 0 0-3.8 .3 11.4 11.4 0 0 0-4.8 6.3M262.4 206.4a3.2 3.2 0 0 0-4.3-3.6 11.3 11.3 0 0 0-6.1 7.1M400.2 201l-1 .6M412.6 206.9l-12.4-7.3v1.6a4.7 4.7 0 0 0-3.2 5.2 16.1 16.1 0 0 0 3 8.9v1.6l12.4 7.4M412.6 206.9a23 23 0 0 1 .7 15.2l-.9 2.2M416.2 215.3l.2 1.2"/>
<path d="M416.2 214.4a4.2 4.2 0 0 0 1.8 4.2M416.9 211.8l-.3 1.2a5.7 5.7 0 0 0 .8 5.3l.7 .4M418.6 213.3a13.4 13.4 0 0 0-.1 7.8l3.1 1.8M418.6 213.3l3.1 1.8M421.2 207.3a10.3 10.3 0 0 0-3.9 7.1M421.7 215.1a15 15 0 0 1-.1 7.8M421.8 206.8a11 11 0 0 0-4.3 10.5l.5 .9M421.8 206.8a4.6 4.6 0 0 1 3.6-1 7 7 0 0 0-5.6 4.6l-.5 1a10.6 10.6 0 0 1 3.2-3.7M422 205.7a3.4 3.4 0 0 1 4 .2M422.1 207.3l-.1 .7M422.1 205.9v.6M422.4 207.8a10.7 10.7 0 0 0-4.1 6.4"/>
<path d="M423 207.3a10 10 0 0 0-3.7 4.1M424.5 206l2.4-.1a11.8 11.8 0 0 1 6.6 2.4M424.5 206a18.7 18.7 0 0 0-5.9 7.3M424.5 206l3.1 1.8M425.4 205.8l.4 .1M425.8 205.9a4.2 4.2 0 0 0-4 .9M426.7 205.9a3.6 3.6 0 0 0-5.3 .2 12 12 0 0 0-5.1 10.9l.4 1.1 1.4 1.3M427.6 207.8l3.5 .6 2.4-.1M427.6 207.8a17.6 17.6 0 0 1-5.9 7.3M429.3 206.3a4 4 0 0 0-6-3.3 16 16 0 0 0-8.9 15.2 4 4 0 0 0 5.3 3.6M432.8 216.7l-3.9-2.3a2.05 2.05 0 0 0-1.7 3.1l3.7 2.3M433 216.7a7.2 7.2 0 0 0-.1-7.5 3.4 3.4 0 0 0-4.1-.3 12.6 12.6 0 0 0-6.5 11.8 3.2 3.2 0 0 0 5.1 2.3 11.4 11.4 0 0 0 3.6-3l-2.5 2.6a3.6 3.6 0 0 1-3.5 .9l-3.4-.6"/>
<path d="M433.5 208.3a13.1 13.1 0 0 1-.4 8.3M434.3 217.6a1.33 1.33 0 0 0-1.2-1 1.33 1.33 0 0 0-1.4 .8 1.94 1.94 0 0 0 .2 3.3h.6M435.7 219.5l1.1-.4a1.98 1.98 0 0 1-1.6 3.1 1.42 1.42 0 0 1 0-2.2zM436.9 219.2l-3-1.8a2.05 2.05 0 0 0-1.8 3l3 1.8M466 210.4l-1.8 1.1M229.6 228.7l28 16.2h6.7l17.3-10M246.4 231.8a6.2 6.2 0 0 1 6.8-.6l11.8 7M281.6 232.7l-17.3 9.9M419.9 221.9l-7.5 2.4M425.3 227.2a6.2 6.2 0 0 0-6.8-.6l-11.8 7M435.5 220l.5-.4h.9a1.54 1.54 0 0 1-1.7 2.1v-1.1zM442.2 224.2l-28.1 16.1h-6.7l-17.3-9.9"/>
</g>
<!-- layer: Symbol (ANSI) -->
<g fill="none" stroke="#000" stroke-width=".33">
<path d="M336.5 10.7v-4.4h215.9v4.4M336.5 15h215.9M361.9 10.7v8.6M387.3 10.7v8.6M488.9 10.7v8.6M514.3 10.7v8.6M552.4 10.7h-215.9v4.3M552.4 10.7v8.6h-215.9v-4.3M225 75.1h21.3l44 58.8M102.7 127.9h9.9l91 7.3M201.2 134.5l2.4 .7-2.4 .3zM288.4 132.2l.7-.6 1.2 2.3z"/>
<path d="M102.7 151.2h39.5l46.7 12.5M506.5 154.3h-6.8l-12.1 15.9M102.7 177.3h26.6l47.2 4.5M186.6 162.6l2.3 1.1-2.5-.1zM488.6 168l.9 .5-1.9 1.7zM174.1 181l2.4 .8-2.4 .3zM42 311h253.3M42 316.1h253.3M52.1 305.9v35.9M62.3 305.9v35.9M98.7 305.9v35.9M187 305.9v35.9"/>
<path d="M220.7 305.9v35.9M248.4 305.9v35.9M272.7 305.9v35.9M42 336.7h253.3v-30.8h-253.3v35.9M42 321.2h253.3M42 326.4h253.3M42 331.5h253.3M295.3 336.7v5.1h-253.3M42 341.8v5.1h253.3v-5.1"/>
<circle cx="221.3" cy="75" r="3.8"/>
<circle cx="98.8" cy="127.9" r="3.8"/>
<circle cx="98.8" cy="151.2" r="3.8"/>
<circle cx="510.3" cy="154.3" r="3.8"/>
<circle cx="98.8" cy="177.3" r="3.8"/>
</g>
<!-- layer: Border (ANSI) -->
<g fill="none" stroke="#000" stroke-width=".7">
<path d="M6.3 6.3h546.1v419.1h-546.1zM139.7 0v6.3M277.2 2.5h4.4l-2.2 3.8zM279.4 0v6.3M419.1 0v6.3M0 107.9h6.3M552.4 107.9h6.4M0 215.9h6.3M2.5 213.7l3.8 2.2-3.8 2.2zM552.4 215.9l3.9-2.2v4.4zM552.4 215.9h6.4M0 323.8h6.3"/>
<path d="M552.4 323.8h6.4M139.7 425.4v6.4M279.4 425.4l2.2 3.9h-4.4zM279.4 425.4v6.4M419.1 425.4v6.4"/>
</g>
<!-- layer: Title (ANSI) -->
<g fill="none" stroke="#000" stroke-width=".51">
<path d="M285.8 377.8h266.6v47.6h-266.6zM349.2 377.8v47.6M412.7 377.8v47.6M350 391.2h62M361.9 398.7h38.1M412.7 396h139.7M361.9 411.3h38.1M361.9 407.1h38.1M361.9 403h38.1M412.7 415h139.7M425.4 415v10.4M520.7 415v10.4"/>
<path d="M533.4 415v10.4M349.2 420.4h63.5M398 422.9h14M400.3 420.6v4.6M405.4 422.1l5.3-1.2v4l-5.3-1.2z"/>
<circle cx="400.3" cy="422.9" r="2.06"/>
<circle cx="400.3" cy="422.9" r=".73"/>
</g>
<path d="M286.5 381.6h12.8" fill="none" stroke="#000" stroke-width=".33"/>
<!-- layer: Symbol (ANSI) -->
<path d="M201.2 135.5l2.4-.3zM201.2 134.5l2.4 .7-2.4 .3zM288.4 132.2l1.9 1.7zM288.4 132.2l.7-.6 1.2 2.3zM186.4 163.6l2.5 .1zM186.6 162.6l2.3 1.1-2.5-.1zM488.6 168l-1 2.2zM488.6 168l.9 .5-1.9 1.7zM174.1 182.1l2.4-.3zM174.1 181l2.4 .8-2.4 .3z" fill="#000" stroke="#000" stroke-width=".33"/>
<g font-size="7.7">
<text x="435.5" y="408.3">MBS REGULATOR ASSY.iam</text>
<text x="458.9" y="424.8">J005651</text>
</g>
<text font-size="4.4" x="417.8" y="423.5">C</text>
<g font-size="4.2">
<text x="68.7" y="5.3">4</text>
<text x="208.4" y="5.3">3</text>
<text x="348.1" y="5.3">2</text>
<text x="487.8" y="5.3">1</text>
<text x="2.5" y="55.5">D</text>
<text x="553.5" y="55.5">D</text>
<text x="2.8" y="163.4">C</text>
<text x="553.5" y="163.4">C</text>
<text x="2.9" y="271.4">B</text>
<text x="553.5" y="271.4">B</text>
<text x="2.8" y="379.3">A</text>
<text x="553.5" y="379.3">A</text>
<text x="526.3" y="423.2">-</text>
<text x="68.7" y="429.5">4</text>
<text x="208.4" y="429.6">3</text>
<text x="348.1" y="429.6">2</text>
<text x="487.8" y="429.5">1</text>
</g>
<g font-size="3.5">
<text x="429" y="9.8">REVISION HISTORY</text>
<text x="344.9" y="14.1">ZONE</text>
<text x="371.5" y="14.1">REV</text>
<text x="427.2" y="14.1">DESCRIPTION</text>
<text x="497.4" y="14.1">DATE</text>
<text x="524.9" y="14.1">APPROVED</text>
<text x="374" y="18.3">-</text>
<text x="424.6" y="18.4">INITIAL RELEASE</text>
<text x="492.7" y="18.2">05/16/2016</text>
<text x="522.9" y="18.1">hhmi\\arnoldj</text>
<text x="220.3" y="76.3">1</text>
<text x="97.9" y="129.2">4</text>
<text x="97.9" y="152.5">5</text>
<text x="509.3" y="155.6">3</text>
<text x="97.9" y="178.6">6</text>
<text x="42.2" y="295.8">NOTES:</text>
<text x="42.2" y="300">1.) USE TEFLON TAPE ON ALL FITTINGS</text>
<text x="46.1" y="309.7">1</text>
<text x="56.3" y="309.7">1</text>
<text x="63.2" y="309.7">MMR-2P.ipt</text>
<text x="99.6" y="309.8">REGULATOR, 1/8&quot; NPT, 19SCFM</text>
<text x="197.5" y="309.7">MMR-2P</text>
<text x="226.7" y="309.7">CLIPPARD</text>
<text x="257.7" y="309.8">N/A</text>
<text x="281.1" y="309.8">N/A</text>
<text x="46.1" y="314.8">2</text>
<text x="56.3" y="314.8">1</text>
<text x="63.2" y="314.8">MMH-B220.ipt</text>
<text x="99.6" y="314.8">MOUNTING BRACKET FOR MMR-2</text>
<text x="195.5" y="314.8">MMH-B220</text>
<text x="226.7" y="314.8">CLIPPARD</text>
<text x="257.7" y="314.9">N/A</text>
<text x="281.1" y="314.9">N/A</text>
<text x="46.1" y="320">3</text>
<text x="56.3" y="320">1</text>
<text x="63.2" y="320">5779K143.ipt</text>
<text x="99.6" y="320">FITTING, PTC, SWIVEL 1/8&quot; TUBE x 1/8&quot; NPT</text>
<text x="196.2" y="320">5779K143</text>
<text x="225.7" y="320">MCMASTER</text>
<text x="257.7" y="320">N/A</text>
<text x="281.1" y="320">N/A</text>
<text x="46.1" y="325.1">4</text>
<text x="56.3" y="325.1">1</text>
<text x="63.2" y="325.1">PG-15-160P.ipt</text>
<text x="99.6" y="325.1">GAUGE, 1/8&quot; NPT STUD MOUNT, 0-160 PSIG</text>
<text x="194.7" y="325.1">PG-15-160P</text>
<text x="226.7" y="325.1">CLIPPARD</text>
<text x="257.7" y="325.1">N/A</text>
<text x="281.1" y="325.1">N/A</text>
<text x="46.1" y="330.2">5</text>
<text x="46.1" y="335.4">6</text>
<text x="56.3" y="330.2">1</text>
<text x="56.3" y="335.3">1</text>
<text x="63.2" y="330.3">50785K410.ipt</text>
<text x="63.2" y="335.4">50745K150.ipt</text>
<text x="99.6" y="330.3">ELBOW FITTING, 1/8&quot; NPT MALE- 1/8&quot; NPT FEMALE</text>
<text x="99.6" y="335.4">FITTING, STRAIGHT, 3/32&quot; TUBE ID x 1/8&quot; NPT MALE</text>
<text x="195.2" y="330.3">50785K410</text>
<text x="195.2" y="335.4">50745K150</text>
<text x="225.7" y="330.3">MCMASTER</text>
<text x="225.7" y="335.4">MCMASTER</text>
<text x="257.7" y="330.3">N/A</text>
<text x="257.7" y="335.4">N/A</text>
<text x="281.1" y="330.3">N/A</text>
<text x="281.1" y="335.4">N/A</text>
<text x="43.1" y="340.5">ITEM</text>
<text x="53.9" y="340.6">QTY</text>
<text x="72" y="340.5">FILE NAME</text>
<text x="131.9" y="340.6">DESCRIPTION</text>
<text x="192.4" y="340.5">PART NUMBER</text>
<text x="227.8" y="340.6">VENDOR</text>
<text x="251.3" y="340.5">A.I. PART #</text>
<text x="274.1" y="340.6">A.I. VENDOR</text>
<text x="159.5" y="345.6">PARTS LIST</text>
<text x="354.5" y="381.6">(UNLESS SPECIFIED OTHERWISE)</text>
<text x="352.5" y="390">[SECONDARY UNITS]: MILLIMETERS</text>
<text x="361.1" y="385.8">PRIMARY UNITS: INCHES</text>
<text x="362.3" y="394.1">PRIMARY TOLERANCES:</text>
<text x="361.9" y="397.9">X.X</text>
<text x="386.7" y="398">± 0.020</text>
<text x="361.9" y="402.1">X.XX</text>
<text x="361.9" y="406.3">X.XXX</text>
<text x="386.7" y="402.1">± 0.010</text>
<text x="386.7" y="406.3">± 0.005</text>
<text x="361.9" y="410.5">X.XXXX</text>
<text x="384.7" y="410.5">± 0.0005</text>
<text x="358.4" y="419.7">- DO NOT SCALE DRAWING -</text>
<text x="361.9" y="414.6">ANGULAR</text>
<text x="383.8" y="414.7">± 0.5 DEG</text>
<text x="415.5" y="418.4">SIZE</text>
<text x="461.6" y="418.3">PART NUMBER</text>
<text x="523.9" y="418.3">REV</text>
<text x="537.8" y="418.4">SHEET</text>
<text x="352" y="424.2">THIRD ANGLE PROJECTION:</text>
<text x="536.7" y="423.2">1 OF 1</text>
</g>
<g font-size="3.3">
<text x="286.5" y="381.1">NOTICE:</text>
<text x="286.5" y="385">INFORMATION CONTAINED IN THIS</text>
<text x="286.5" y="389">DOCUMENT OR ANY REPRODUCTION</text>
<text x="286.5" y="392.9">THEREOF, IS PROPRIETARY</text>
<text x="286.5" y="396.9">INFORMATION AND PROPERTY OF</text>
<text x="286.5" y="400.9">HOWARD HUGHES MEDICAL INSTITUTE.</text>
<text x="286.5" y="404.9">IT SHALL NOT BE DISCLOSED, COPIED,</text>
<text x="286.5" y="408.9">DUPLICATED OR USED FOR</text>
<text x="286.5" y="412.8">MANUFACTURE, PRODUCTION OR</text>
<text x="286.5" y="416.8">PROCUREMENT, WITHOUT THE EXPRESS</text>
<text x="286.5" y="420.8">WRITTEN PERMISSION OF HOWARD</text>
<text x="286.5" y="424.8">HUGHES MEDICAL INSTITUTE.</text>
</g>
</svg>
